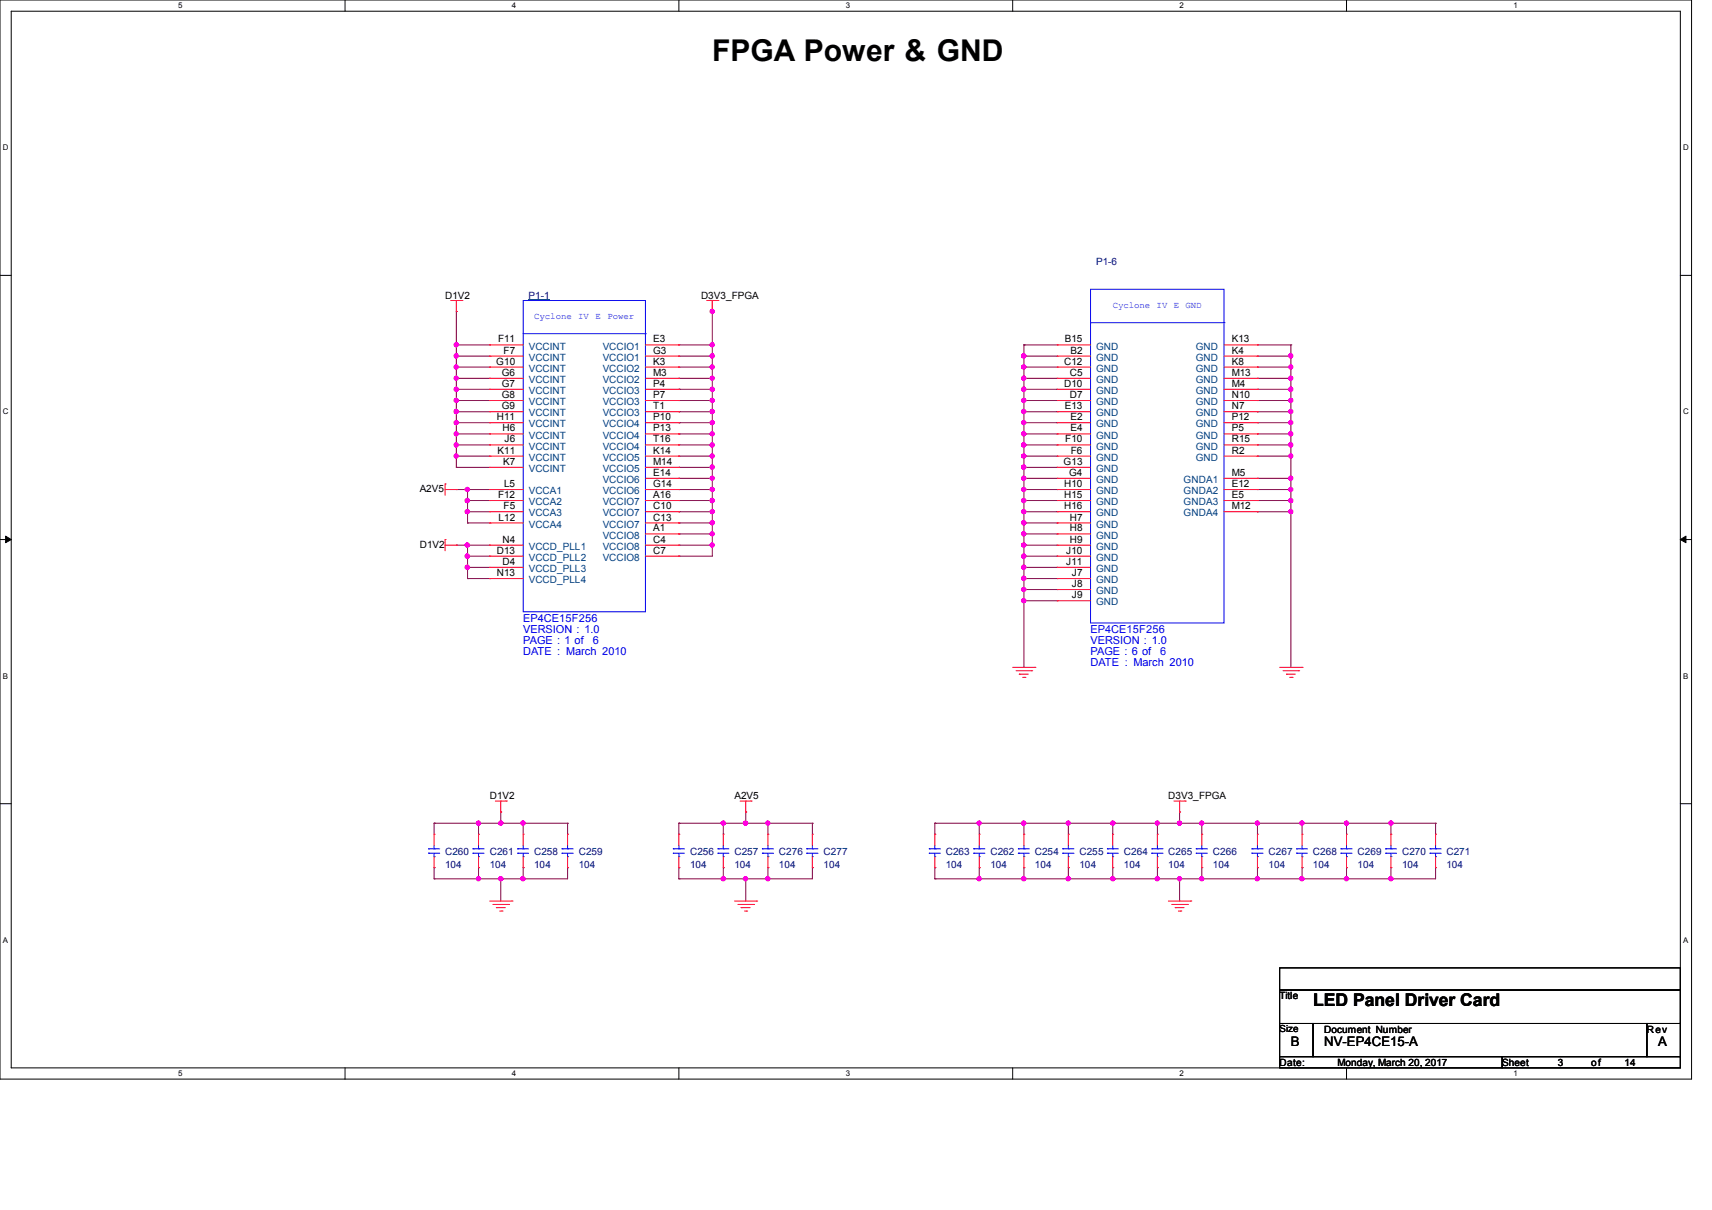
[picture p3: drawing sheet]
<svg xmlns="http://www.w3.org/2000/svg" width="297mm" height="210mm" viewBox="0 0 297 210" stroke-linecap="round" stroke-linejoin="round" font-family="sans-serif">
<path d="M0 0h293.5v187.3h-293.5zM1.9 1.9h289.6v183.4h-289.6z" fill="none" stroke="#000" stroke-width=".17"/>
<g fill="#fff">
<path d="M30.9 .2h.8v1.5h-.8z"/>
<path d="M30.9 185.5h.8v1.6h-.8z"/>
</g>
<path d="M59.9 0v1.9M59.9 185.3v2" fill="none" stroke="#000" stroke-width=".17"/>
<g fill="#fff">
<path d="M88.8 .2h.8v1.5h-.8z"/>
<path d="M88.8 185.5h.8v1.6h-.8z"/>
</g>
<path d="M117.8 0v1.9M117.8 185.3v2" fill="none" stroke="#000" stroke-width=".17"/>
<g fill="#fff">
<path d="M146.7 .2h.8v1.5h-.8z"/>
<path d="M146.7 185.5h.8v1.6h-.8z"/>
</g>
<path d="M175.7 0v1.9M175.7 185.3v2" fill="none" stroke="#000" stroke-width=".17"/>
<g fill="#fff">
<path d="M204.6 .2h.8v1.5h-.8z"/>
<path d="M204.6 185.5h.8v1.6h-.8z"/>
</g>
<path d="M233.6 0v1.9M233.6 185.3v2" fill="none" stroke="#000" stroke-width=".17"/>
<g fill="#fff">
<path d="M262.6 .2h.7v1.5h-.7z"/>
<path d="M262.6 185.5h.7v1.6h-.7z"/>
<path d="M.5 24.8h1v1.6h-1z"/>
<path d="M292 24.8h1v1.6h-1z"/>
<path d="M.5 70.7h1v1.5h-1z"/>
<path d="M292 70.7h1v1.5h-1z"/>
</g>
<path d="M0 47.8h1.9M291.5 47.8h2" fill="none" stroke="#000" stroke-width=".17"/>
<g fill="#fff">
<path d="M.5 116.5h.9v1.6h-.9z"/>
<path d="M292 116.5h.9v1.6h-.9z"/>
</g>
<path d="M0 93.6h1.9M291.5 93.6h2" fill="none" stroke="#000" stroke-width=".17"/>
<path d="M1 93l.9 .6-.9 .6zM291.5 93.6l1-.6v1.2z" fill="#000" stroke="#000" stroke-width=".17"/>
<g fill="#fff">
<path d="M.5 162.4h.9v1.5h-.9z"/>
<path d="M292 162.4h.9v1.5h-.9z"/>
</g>
<path d="M0 139.5h1.9M291.5 139.5h2M222 168h69.5v3.8h-69.5zM222 171.8h69.5v5.8h-69.5zM222 177.6h5.8v5.8h-5.8zM227.8 177.6h57.9v5.8h-57.9zM285.7 177.6h5.8v5.8h-5.8zM222 183.4h38.6v1.9h-38.6zM260.6 183.4h30.9v1.9h-30.9z" fill="none" stroke="#000" stroke-width=".17"/>
<g fill="none" stroke="#800040" stroke-width=".17">
<path d="M79.2 59.9h.1M79.2 54.1h.1M79.2 59.9h5.8M79.2 54.1v27M117.8 59.9h.1M117.8 59.9h5.8M123.6 52.2h.1M123.6 54.1h.1M123.6 59.9h.1M123.6 52.2v44.3h-5.8M177.6 59.9h.1M177.6 59.9h5.8"/>
<path d="M177.6 59.9v55.9M218.1 59.9h.1M218.1 59.9h5.8M223.9 59.9h.1M223.9 59.9v55.9M79.2 61.8h.1M79.2 63.7h.1M79.2 65.7h.1M79.2 67.6h.1M79.2 79.2h.1M79.2 77.2h.1M79.2 75.3h.1"/>
<path d="M79.2 73.4h.1M79.2 71.5h.1M79.2 69.5h.1M79.2 61.8h5.8M79.2 63.7h5.8M79.2 69.5h5.8M79.2 71.5h5.8M79.2 75.3h5.8M79.2 77.2h5.8M79.2 79.2h5.8M79.2 65.7h5.8M79.2 67.6h5.8"/>
<path d="M79.2 73.4h5.8M117.8 61.8h.1M117.8 63.7h.1M117.8 65.7h.1M117.8 67.6h.1M117.8 69.5h.1M117.8 71.5h.1M117.8 73.4h.1M117.8 75.3h.1M117.8 77.2h.1M117.8 79.2h.1M117.8 61.8h5.8"/>
<path d="M117.8 63.7h5.8M117.8 69.5h5.8M117.8 71.5h5.8M117.8 75.3h5.8M117.8 77.2h5.8M117.8 79.2h5.8M117.8 65.7h5.8M117.8 67.6h5.8M117.8 73.4h5.8M123.6 61.8h.1M123.6 63.7h.1M123.6 65.7h.1"/>
<path d="M123.6 67.6h.1M123.6 69.5h.1M123.6 71.5h.1M123.6 73.4h.1M123.6 75.3h.1M123.6 77.2h.1M123.6 79.2h.1M177.6 61.8h.1M177.6 63.7h.1M177.6 69.5h.1M177.6 71.5h.1M177.6 75.3h.1"/>
<path d="M177.6 77.2h.1M177.6 79.2h.1M177.6 73.4h.1M177.6 67.6h.1M177.6 65.7h.1M177.6 61.8h5.8M177.6 63.7h5.8M177.6 69.5h5.8M177.6 71.5h5.8M177.6 75.3h5.8M177.6 77.2h5.8M177.6 79.2h5.8"/>
<path d="M177.6 65.7h5.8M177.6 67.6h5.8M177.6 73.4h5.8M218.1 61.8h.1M218.1 63.7h.1M218.1 65.7h.1M218.1 67.6h.1M218.1 69.5h.1M218.1 71.5h.1M218.1 73.4h.1M218.1 75.3h.1M218.1 77.2h.1"/>
<path d="M218.1 79.2h.1M218.1 61.8h5.8M218.1 63.7h5.8M218.1 69.5h5.8M218.1 71.5h5.8M218.1 75.3h5.8M218.1 77.2h5.8M218.1 79.2h5.8M218.1 65.7h5.8M218.1 67.6h5.8M218.1 73.4h5.8M223.9 61.8h.1"/>
<path d="M223.9 63.7h.1M223.9 65.7h.1M223.9 67.6h.1M223.9 69.5h.1M223.9 71.5h.1M223.9 73.4h.1M223.9 75.3h.1M223.9 77.2h.1M223.9 79.2h.1M79.2 94.6h.1M79.2 85h.1M79.2 81.1h.1"/>
<path d="M79.2 81.1h5.8M79.2 85h5.8M79.2 94.6h5.8M81.1 96.5h.1M81.1 94.6h.1M81.1 98.5h.1M81.1 85h.1M81.1 86.9h.1M81.1 88.8h.1M81.1 90.8h.1M81.1 86.9h3.9M81.1 88.8h3.9"/>
<path d="M81.1 90.8h3.9M81.1 98.5h3.9M81.1 96.5h3.9M81.1 85v5.8M81.1 94.6v5.8M117.8 81.1h.1M117.8 83h.1M117.8 85h.1M117.8 86.9h.1M117.8 88.8h.1M117.8 90.8h.1M117.8 92.7h.1"/>
<path d="M117.8 94.6h.1M117.8 96.5h.1M117.8 81.1h5.8M117.8 85h5.8M117.8 86.9h5.8M117.8 88.8h5.8M117.8 90.8h5.8M117.8 94.6h5.8M117.8 83h5.8M117.8 92.7h5.8M123.6 81.1h.1M123.6 83h.1"/>
<path d="M123.6 85h.1M123.6 86.9h.1M123.6 88.8h.1M123.6 90.8h.1M123.6 92.7h.1M123.6 94.6h.1M177.6 81.1h.1M177.6 85h.1M177.6 86.9h.1M177.6 88.8h.1M177.6 90.8h.1M177.6 94.6h.1"/>
<path d="M177.6 98.5h.1M177.6 96.5h.1M177.6 92.7h.1M177.6 83h.1M177.6 81.1h5.8M177.6 85h5.8M177.6 86.9h5.8M177.6 88.8h5.8M177.6 90.8h5.8M177.6 94.6h5.8M177.6 98.5h5.8M177.6 96.5h5.8"/>
<path d="M177.6 83h5.8M177.6 92.7h5.8M218.1 83h.1M218.1 85h.1M218.1 86.9h.1M218.1 88.8h.1M218.1 85h5.8M218.1 86.9h5.8M218.1 88.8h5.8M218.1 83h5.8M223.9 83h.1M223.9 85h.1"/>
<path d="M223.9 86.9h.1M223.9 88.8h.1M81.1 100.4h.1M81.1 100.4h3.9M177.6 100.4h.1M177.6 104.3h.1M177.6 102.3h.1M177.6 100.4h5.8M177.6 104.3h5.8M177.6 102.3h5.8M75.3 142.9h.1M75.3 150.6h.1"/>
<path d="M75.3 152.5h.1M75.3 142.9v1.9M75.3 150.6v1.9M75.3 142.9h23.2M83 142.9h.1M83 150.6h.1M83 152.5h.1M83 142.9v1.9M83 150.6v1.9M86.9 140.9h.1M86.9 152.5h.1M86.9 142.9h.1"/>
<path d="M86.9 140.9v2M86.9 152.5v3.9M90.8 142.9h.1M90.8 150.6h.1M90.8 152.5h.1M90.8 142.9v1.9M90.8 150.6v1.9M98.5 142.9h.1M98.5 150.6h.1M98.5 142.9v1.9M98.5 150.6v1.9h-23.2M117.8 142.9h.1"/>
<path d="M117.8 150.6h.1M117.8 152.5h.1M117.8 142.9v1.9M117.8 150.6v1.9M117.8 142.9h23.1M125.5 142.9h.1M125.5 150.6h.1M125.5 152.5h.1M125.5 142.9v1.9M125.5 150.6v1.9M129.4 140.9h.1M129.4 142.9h.1"/>
<path d="M129.4 152.5h.1M129.4 140.9v2M129.4 152.5v3.9M133.2 142.9h.1M133.2 150.6h.1M133.2 152.5h.1M133.2 142.9v1.9M133.2 150.6v1.9M140.9 142.9h.1M140.9 150.6h.1M140.9 150.6v1.9h-23.1M140.9 142.9v1.9"/>
<path d="M162.2 142.9h.1M162.2 150.6h.1M162.2 152.5h.1M162.2 142.9h86.8M162.2 142.9v1.9M162.2 150.6v1.9M169.9 142.9h.1M169.9 150.6h.1M169.9 152.5h.1M169.9 142.9v1.9M169.9 150.6v1.9M177.6 142.9h.1"/>
<path d="M177.6 150.6h.1M177.6 152.5h.1M177.6 142.9v1.9M177.6 150.6v1.9M185.3 142.9h.1M185.3 150.6h.1M185.3 152.5h.1M185.3 142.9v1.9M185.3 150.6v1.9M193 150.6h.1M193 152.5h.1M193 142.9h.1"/>
<path d="M193 142.9v1.9M193 150.6v1.9M200.8 150.6h.1M200.8 152.5h.1M200.8 142.9h.1M200.8 142.9v1.9M200.8 150.6v1.9M204.6 140.9h.1M204.6 142.9h.1M204.6 152.5h.1M204.6 140.9v2M204.6 152.5v3.9"/>
<path d="M208.5 150.6h.1M208.5 152.5h.1M208.5 142.9h.1M208.5 142.9v1.9M208.5 150.6v1.9M218.1 150.6h.1M218.1 152.5h.1M218.1 142.9h.1M218.1 142.9v1.9M218.1 150.6v1.9M225.9 150.6h.1M225.9 152.5h.1"/>
<path d="M225.9 142.9h.1M225.9 142.9v1.9M225.9 150.6v1.9M233.6 142.9h.1M233.6 150.6h.1M233.6 152.5h.1M233.6 142.9v1.9M233.6 150.6v1.9M241.3 150.6h.1M241.3 152.5h.1M241.3 142.9h.1M241.3 142.9v1.9"/>
<path d="M241.3 150.6v1.9M249 142.9h.1M249 150.6h.1M249 150.6v1.9h-86.8M249 142.9v1.9"/>
</g>
<g fill="#f0f" stroke="#f0f" stroke-width=".17">
<circle cx="177.6" cy="63.7" r=".37"/>
<circle cx="177.6" cy="61.8" r=".38"/>
<circle cx="177.6" cy="65.6" r=".37"/>
<circle cx="177.6" cy="69.5" r=".37"/>
<circle cx="177.6" cy="73.3" r=".37"/>
<circle cx="177.6" cy="71.4" r=".38"/>
<circle cx="177.6" cy="75.3" r=".37"/>
<circle cx="177.6" cy="79.1" r=".37"/>
<circle cx="177.6" cy="77.2" r=".38"/>
<circle cx="177.6" cy="81.1" r=".38"/>
<circle cx="177.6" cy="86.9" r=".38"/>
<circle cx="177.6" cy="88.8" r=".37"/>
<circle cx="177.6" cy="92.6" r=".37"/>
<circle cx="177.6" cy="90.7" r=".38"/>
<circle cx="177.6" cy="96.5" r=".38"/>
<circle cx="177.6" cy="94.6" r=".37"/>
<circle cx="177.6" cy="98.4" r=".37"/>
<circle cx="177.6" cy="100.4" r=".38"/>
<circle cx="81.1" cy="96.5" r=".38"/>
<circle cx="81.1" cy="94.6" r=".37"/>
<circle cx="81.1" cy="98.4" r=".37"/>
<circle cx="81.1" cy="84.9" r=".37"/>
<circle cx="81.1" cy="86.9" r=".38"/>
<circle cx="81.1" cy="88.8" r=".37"/>
<circle cx="79.1" cy="63.7" r=".36"/>
<circle cx="79.1" cy="61.8" r=".37"/>
<circle cx="79.1" cy="67.6" r=".37"/>
<circle cx="79.1" cy="65.6" r=".36"/>
<circle cx="79.1" cy="79.1" r=".36"/>
<circle cx="79.1" cy="77.2" r=".37"/>
<circle cx="79.1" cy="75.3" r=".36"/>
<circle cx="79.1" cy="73.3" r=".36"/>
<circle cx="79.1" cy="71.4" r=".37"/>
<circle cx="79.1" cy="69.5" r=".36"/>
<circle cx="79.1" cy="59.8" r=".36"/>
<circle cx="123.5" cy="61.8" r=".37"/>
<circle cx="123.5" cy="63.7" r=".36"/>
<circle cx="123.5" cy="77.2" r=".37"/>
<circle cx="123.5" cy="79.1" r=".36"/>
<circle cx="123.5" cy="81.1" r=".37"/>
<circle cx="123.5" cy="83" r=".36"/>
<circle cx="123.5" cy="84.9" r=".36"/>
<circle cx="123.5" cy="86.9" r=".37"/>
<circle cx="123.5" cy="54" r=".36"/>
<circle cx="123.5" cy="65.6" r=".36"/>
<circle cx="123.5" cy="69.5" r=".36"/>
<circle cx="123.5" cy="67.6" r=".37"/>
<circle cx="123.5" cy="73.3" r=".36"/>
<circle cx="123.5" cy="71.4" r=".37"/>
<circle cx="123.5" cy="75.3" r=".36"/>
<circle cx="123.5" cy="90.7" r=".37"/>
<circle cx="123.5" cy="88.8" r=".36"/>
<circle cx="123.5" cy="92.6" r=".36"/>
<circle cx="123.5" cy="94.6" r=".36"/>
<circle cx="123.5" cy="59.8" r=".36"/>
<circle cx="223.9" cy="83" r=".36"/>
<circle cx="223.9" cy="84.9" r=".36"/>
<circle cx="223.9" cy="86.9" r=".37"/>
<circle cx="223.9" cy="88.8" r=".36"/>
<circle cx="177.6" cy="102.3" r=".37"/>
<circle cx="177.6" cy="104.2" r=".37"/>
<circle cx="177.6" cy="84.9" r=".37"/>
<circle cx="177.6" cy="83" r=".37"/>
<circle cx="177.6" cy="67.6" r=".38"/>
<circle cx="223.9" cy="61.8" r=".37"/>
<circle cx="223.9" cy="63.7" r=".36"/>
<circle cx="223.9" cy="65.6" r=".36"/>
<circle cx="223.9" cy="67.6" r=".37"/>
<circle cx="223.9" cy="69.5" r=".36"/>
<circle cx="223.9" cy="71.4" r=".37"/>
<circle cx="223.9" cy="73.3" r=".36"/>
<circle cx="223.9" cy="75.3" r=".36"/>
<circle cx="223.9" cy="77.2" r=".37"/>
<circle cx="223.9" cy="79.1" r=".36"/>
<circle cx="125.5" cy="152.5" r=".37"/>
<circle cx="90.7" cy="142.9" r=".37"/>
<circle cx="90.7" cy="152.5" r=".37"/>
<circle cx="86.9" cy="142.9" r=".37"/>
<circle cx="83" cy="142.9" r=".36"/>
<circle cx="83" cy="152.5" r=".36"/>
<circle cx="86.9" cy="152.5" r=".37"/>
<circle cx="125.5" cy="142.9" r=".37"/>
<circle cx="185.3" cy="142.9" r=".36"/>
<circle cx="177.6" cy="142.9" r=".37"/>
<circle cx="185.3" cy="152.5" r=".36"/>
<circle cx="177.6" cy="152.5" r=".37"/>
<circle cx="169.9" cy="142.9" r=".36"/>
<circle cx="169.9" cy="152.5" r=".36"/>
<circle cx="193" cy="142.9" r=".37"/>
<circle cx="241.3" cy="152.5" r=".37"/>
<circle cx="241.3" cy="142.9" r=".37"/>
<circle cx="233.6" cy="152.5" r=".36"/>
<circle cx="225.9" cy="152.5" r=".37"/>
<circle cx="218.1" cy="152.5" r=".36"/>
<circle cx="208.5" cy="152.5" r=".36"/>
<circle cx="200.8" cy="152.5" r=".36"/>
<circle cx="193" cy="152.5" r=".37"/>
<circle cx="200.8" cy="142.9" r=".36"/>
<circle cx="225.9" cy="142.9" r=".37"/>
<circle cx="218.1" cy="142.9" r=".36"/>
<circle cx="233.6" cy="142.9" r=".36"/>
<circle cx="204.6" cy="142.9" r=".36"/>
<circle cx="208.5" cy="142.9" r=".36"/>
<circle cx="204.6" cy="152.5" r=".36"/>
<circle cx="133.2" cy="152.5" r=".36"/>
<circle cx="129.3" cy="142.9" r=".37"/>
<circle cx="133.2" cy="142.9" r=".36"/>
<circle cx="129.3" cy="152.5" r=".37"/>
</g>
<g fill="none" stroke="#f00" stroke-width=".17">
<path d="M78.2 52.2h1.9M79.2 54.1h.1M79.2 52.2v1.9M80.1 52.2h.1M85 59.9h.1M85 59.9h5.8M112 59.9h5.8M117.8 59.9h.1M122.6 52.2h1.9M123.6 54.1h.1M123.6 52.2v1.9M124.5 52.2h.1"/>
<path d="M183.4 59.9h.1M183.4 59.9h5.8M212.3 59.9h5.8M218.1 59.9h.1M85 61.8h.1M85 63.7h.1M85 65.7h.1M85 67.6h.1M85 69.5h.1M85 71.5h.1M85 73.4h.1M85 75.3h.1"/>
<path d="M85 77.2h.1M85 79.2h.1M85 61.8h5.8M85 63.7h5.8M85 65.7h5.8M85 67.6h5.8M85 69.5h5.8M85 71.5h5.8M85 73.4h5.8M85 75.3h5.8M85 77.2h5.8M85 79.2h5.8"/>
<path d="M112 61.8h5.8M112 63.7h5.8M112 65.7h5.8M112 67.6h5.8M112 69.5h5.8M112 71.5h5.8M112 73.4h5.8M112 75.3h5.8M112 77.2h5.8M112 79.2h5.8M117.8 61.8h.1M117.8 63.7h.1"/>
<path d="M117.8 65.7h.1M117.8 67.6h.1M117.8 69.5h.1M117.8 71.5h.1M117.8 73.4h.1M117.8 75.3h.1M117.8 77.2h.1M117.8 79.2h.1M183.4 61.8h.1M183.4 63.7h.1M183.4 65.7h.1M183.4 67.6h.1"/>
<path d="M183.4 69.5h.1M183.4 71.5h.1M183.4 73.4h.1M183.4 75.3h.1M183.4 77.2h.1M183.4 79.2h.1M183.4 61.8h5.8M183.4 63.7h5.8M183.4 65.7h5.8M183.4 67.6h5.8M183.4 69.5h5.8M183.4 71.5h5.8"/>
<path d="M183.4 73.4h5.8M183.4 75.3h5.8M183.4 77.2h5.8M183.4 79.2h5.8M212.3 61.8h5.8M212.3 63.7h5.8M212.3 65.7h5.8M212.3 67.6h5.8M212.3 69.5h5.8M212.3 71.5h5.8M212.3 73.4h5.8M212.3 75.3h5.8"/>
<path d="M212.3 77.2h5.8M212.3 79.2h5.8M218.1 61.8h.1M218.1 63.7h.1M218.1 65.7h.1M218.1 67.6h.1M218.1 69.5h.1M218.1 71.5h.1M218.1 73.4h.1M218.1 75.3h.1M218.1 77.2h.1M218.1 79.2h.1"/>
<path d="M77.2 93.6h.1M77.2 84h.1M77.2 94.6h2M77.2 84v1.9M77.2 93.6v2M77.2 85h2M79.2 94.6h.1M79.2 85h.1M85 81.1h.1M85 85h.1M85 86.9h.1M85 88.8h.1"/>
<path d="M85 90.8h.1M85 94.6h.1M85 96.5h.1M85 98.5h.1M85 94.6h5.8M85 85h5.8M85 81.1h5.8M85 86.9h5.8M85 88.8h5.8M85 90.8h5.8M85 96.5h5.8M85 98.5h5.8"/>
<path d="M112 94.6h5.8M112 85h5.8M112 81.1h5.8M112 83h5.8M112 86.9h5.8M112 88.8h5.8M112 90.8h5.8M112 92.7h5.8M112 96.5h5.8M117.8 81.1h.1M117.8 83h.1M117.8 85h.1"/>
<path d="M117.8 86.9h.1M117.8 88.8h.1M117.8 90.8h.1M117.8 92.7h.1M117.8 94.6h.1M117.8 96.5h.1M183.4 81.1h.1M183.4 83h.1M183.4 85h.1M183.4 86.9h.1M183.4 88.8h.1M183.4 90.8h.1"/>
<path d="M183.4 92.7h.1M183.4 94.6h.1M183.4 96.5h.1M183.4 98.5h.1M183.4 94.6h5.8M183.4 85h5.8M183.4 81.1h5.8M183.4 83h5.8M183.4 86.9h5.8M183.4 88.8h5.8M183.4 90.8h5.8M183.4 92.7h5.8"/>
<path d="M183.4 96.5h5.8M183.4 98.5h5.8M212.3 85h5.8M212.3 83h5.8M212.3 86.9h5.8M212.3 88.8h5.8M218.1 83h.1M218.1 85h.1M218.1 86.9h.1M218.1 88.8h.1M85 100.4h.1M85 100.4h5.8"/>
<path d="M175.7 115.8h3.8M176.3 116.4h2.7M176.8 117h.1M176.8 117h1.6M177.4 117.6h.4M177.8 117.6h.1M179 116.4h.1M179.5 115.8h.1M183.4 100.4h.1M183.4 102.3h.1M183.4 104.3h.1M183.4 100.4h5.8"/>
<path d="M183.4 102.3h5.8M183.4 104.3h5.8M222 115.8h3.9M222.6 116.4h2.7M223.2 117h.1M223.2 117h1.5M223.7 117.6h.5M224.2 117.6h.1M225.3 116.4h.1M225.9 115.8h.1M85.9 139h1.9M86.9 139v1.9"/>
<path d="M87.8 139h.1M128.4 139h1.9M129.4 139v1.9M130.3 139h.1M203.7 139h1.9M204.6 139v1.9M205.6 139h.1M75.3 144.8h.1M75.3 150.6h.1M75.3 144.8v1.9M75.3 148.7v1.9M83 144.8h.1"/>
<path d="M83 150.6h.1M83 144.8v1.9M83 148.7v1.9M85 156.4h3.8M85.5 157h2.7M86.1 157.5h.1M86.1 157.5h1.6M86.7 158.1h.4M86.9 140.9h.1M87.1 158.1h.1M88.2 157h.1M88.8 156.4h.1"/>
<path d="M90.8 144.8h.1M90.8 150.6h.1M90.8 144.8v1.9M90.8 148.7v1.9M98.5 144.8h.1M98.5 150.6h.1M98.5 144.8v1.9M98.5 148.7v1.9M117.8 144.8h.1M117.8 150.6h.1M117.8 144.8v1.9M117.8 148.7v1.9"/>
<path d="M125.5 144.8h.1M125.5 150.6h.1M125.5 144.8v1.9M125.5 148.7v1.9M127.4 156.4h3.9M128 157h2.7M128.6 157.5h.1M128.6 157.5h1.5M129.2 158.1h.3M129.4 140.9h.1M129.5 158.1h.1M130.7 157h.1"/>
<path d="M131.3 156.4h.1M133.2 144.8h.1M133.2 150.6h.1M133.2 144.8v1.9M133.2 148.7v1.9M140.9 144.8h.1M140.9 150.6h.1M140.9 144.8v1.9M140.9 148.7v1.9M162.2 144.8h.1M162.2 150.6h.1M162.2 144.8v1.9"/>
<path d="M162.2 148.7v1.9M169.9 144.8h.1M169.9 150.6h.1M169.9 144.8v1.9M169.9 148.7v1.9M177.6 144.8h.1M177.6 150.6h.1M177.6 144.8v1.9M177.6 148.7v1.9M185.3 144.8h.1M185.3 150.6h.1M185.3 144.8v1.9"/>
<path d="M185.3 148.7v1.9M193 144.8h.1M193 150.6h.1M193 144.8v1.9M193 148.7v1.9M200.8 144.8h.1M200.8 150.6h.1M200.8 144.8v1.9M200.8 148.7v1.9M202.7 156.4h3.9M203.3 157h2.7M203.9 157.5h.1"/>
<path d="M203.9 157.5h1.5M204.4 158.1h.5M204.6 140.9h.1M204.9 158.1h.1M206 157h.1M206.6 156.4h.1M208.5 144.8h.1M208.5 150.6h.1M208.5 144.8v1.9M208.5 148.7v1.9M218.1 144.8h.1M218.1 150.6h.1"/>
<path d="M218.1 144.8v1.9M218.1 148.7v1.9M225.9 144.8h.1M225.9 150.6h.1M225.9 144.8v1.9M225.9 148.7v1.9M233.6 144.8h.1M233.6 150.6h.1M233.6 144.8v1.9M233.6 148.7v1.9M241.3 144.8h.1M241.3 150.6h.1"/>
<path d="M241.3 144.8v1.9M241.3 148.7v1.9M249 144.8h.1M249 150.6h.1M249 144.8v1.9M249 148.7v1.9"/>
</g>
<g fill="none" stroke="#00f" stroke-width=".17">
<path d="M90.8 52.2h21.2v54h-21.2zM90.8 57.9h21.2M112 57.9h.1M189.2 50.2h23.1v57.9h-23.1zM189.2 56h23.1M212.3 56h.1M74.3 147.3h.1M74.3 148.1h.1M74.3 147.3h2M74.3 148.1h2M75.3 148.7h.1M75.3 147.3h.1"/>
<path d="M75.3 146.7v.6M75.3 148.1v.6M82 147.3h.1M82 148.1h.1M82 147.3h2M82 148.1h2M83 148.7h.1M83 147.3h.1M83 146.7v.6M83 148.1v.6M89.8 147.3h.1M89.8 148.1h.1"/>
<path d="M89.8 147.3h1.9M89.8 148.1h1.9M90.8 148.7h.1M90.8 147.3h.1M90.8 146.7v.6M90.8 148.1v.6M97.5 147.3h.1M97.5 148.1h.1M97.5 147.3h1.9M97.5 148.1h1.9M98.5 148.7h.1M98.5 147.3h.1"/>
<path d="M98.5 146.7v.6M98.5 148.1v.6M116.8 147.3h.1M116.8 148.1h.1M116.8 147.3h1.9M116.8 148.1h1.9M117.8 148.7h.1M117.8 147.3h.1M117.8 146.7v.6M117.8 148.1v.6M124.5 147.3h.1M124.5 148.1h.1"/>
<path d="M124.5 147.3h1.9M124.5 148.1h1.9M125.5 148.7h.1M125.5 147.3h.1M125.5 146.7v.6M125.5 148.1v.6M132.2 147.3h.1M132.2 148.1h.1M132.2 147.3h2M132.2 148.1h2M133.2 148.7h.1M133.2 147.3h.1"/>
<path d="M133.2 146.7v.6M133.2 148.1v.6M140 147.3h.1M140 148.1h.1M140 147.3h1.9M140 148.1h1.9M140.9 148.7h.1M140.9 147.3h.1M140.9 146.7v.6M140.9 148.1v.6M161.2 147.3h.1M161.2 148.1h.1"/>
<path d="M161.2 147.3h2M161.2 148.1h2M162.2 148.7h.1M162.2 147.3h.1M162.2 146.7v.6M162.2 148.1v.6M168.9 147.3h.1M168.9 148.1h.1M168.9 147.3h2M168.9 148.1h2M169.9 148.7h.1M169.9 147.3h.1"/>
<path d="M169.9 146.7v.6M169.9 148.1v.6M176.7 147.3h.1M176.7 148.1h.1M176.7 147.3h1.9M176.7 148.1h1.9M177.6 148.7h.1M177.6 147.3h.1M177.6 146.7v.6M177.6 148.1v.6M184.4 147.3h.1M184.4 148.1h.1"/>
<path d="M184.4 147.3h1.9M184.4 148.1h1.9M185.3 148.7h.1M185.3 147.3h.1M185.3 146.7v.6M185.3 148.1v.6M192.1 147.3h.1M192.1 148.1h.1M192.1 147.3h1.9M192.1 148.1h1.9M193 148.7h.1M193 147.3h.1"/>
<path d="M193 146.7v.6M193 148.1v.6M199.8 147.3h.1M199.8 148.1h.1M199.8 147.3h2M199.8 148.1h2M200.8 148.7h.1M200.8 147.3h.1M200.8 146.7v.6M200.8 148.1v.6M207.5 147.3h.1M207.5 148.1h.1"/>
<path d="M207.5 147.3h2M207.5 148.1h2M208.5 148.7h.1M208.5 147.3h.1M208.5 146.7v.6M208.5 148.1v.6M217.2 147.3h.1M217.2 148.1h.1M217.2 147.3h1.9M217.2 148.1h1.9M218.1 148.7h.1M218.1 147.3h.1"/>
<path d="M218.1 146.7v.6M218.1 148.1v.6M224.9 147.3h.1M224.9 148.1h.1M224.9 147.3h1.9M224.9 148.1h1.9M225.9 148.7h.1M225.9 147.3h.1M225.9 146.7v.6M225.9 148.1v.6M232.6 147.3h.1M232.6 148.1h.1"/>
<path d="M232.6 147.3h2M232.6 148.1h2M233.6 148.7h.1M233.6 147.3h.1M233.6 146.7v.6M233.6 148.1v.6M240.4 147.3h.1M240.4 148.1h.1M240.4 147.3h1.9M240.4 148.1h1.9M241.3 148.7h.1M241.3 147.3h.1"/>
<path d="M241.3 146.7v.6M241.3 148.1v.6M248.1 147.3h.1M248.1 148.1h.1M248.1 147.3h1.9M248.1 148.1h1.9M249 148.7h.1M249 147.3h.1M249 146.7v.6M249 148.1v.6"/>
</g>
<path d="M91.7 52h3.7" fill="none" stroke="#000080" stroke-width=".17"/>
<text font-size="5.2" x="123.6" y="10.6">FPGA Power &amp; GND</text>
<text font-size="3" x="227.8" y="174.7">LED Panel Driver Card</text>
<g font-size="2.3">
<text x="223.9" y="181.6">B</text>
<text x="229.7" y="181.6">NV-EP4CE15-A</text>
<text x="287.6" y="181.6">A</text>
</g>
<g font-size="1.9" fill="#00f">
<text x="90.8" y="107.9">EP4CE15F256</text>
<text x="90.8" y="109.8">VERSION : 1.0</text>
<text x="90.8" y="111.8">PAGE : 1 of</text>
<text x="90.8" y="113.7">DATE : March 2010</text>
<text x="102.8" y="111.8">6</text>
<text x="189.2" y="109.8">EP4CE15F256</text>
<text x="189.2" y="111.8">VERSION : 1.0</text>
<text x="189.2" y="113.7">PAGE : 6 of</text>
<text x="201.2" y="113.7">6</text>
<text x="189.2" y="115.7">DATE : March 2010</text>
</g>
<g font-size="1.7" fill="#000080">
<text x="190.1" y="46">P1-6</text>
<text x="91.7" y="51.8">P1-1</text>
<text x="77.2" y="148.3">C260</text>
<text x="85" y="148.3">C261</text>
<text x="92.7" y="148.3">C258</text>
<text x="100.4" y="148.3">C259</text>
<text x="119.7" y="148.3">C256</text>
<text x="127.4" y="148.3">C257</text>
<text x="135.1" y="148.3">C276</text>
<text x="142.9" y="148.3">C277</text>
<text x="164.1" y="148.3">C263</text>
<text x="171.8" y="148.3">C262</text>
<text x="179.5" y="148.3">C254</text>
<text x="187.3" y="148.3">C255</text>
<text x="195" y="148.3">C264</text>
<text x="202.7" y="148.3">C265</text>
<text x="210.4" y="148.3">C266</text>
<text x="220.1" y="148.3">C267</text>
<text x="227.8" y="148.3">C268</text>
<text x="235.5" y="148.3">C269</text>
<text x="243.2" y="148.3">C270</text>
<text x="250.9" y="148.3">C271</text>
<text x="77.2" y="150.7">104</text>
<text x="85" y="150.7">104</text>
<text x="92.7" y="150.7">104</text>
<text x="100.4" y="150.7">104</text>
<text x="119.7" y="150.7">104</text>
<text x="127.4" y="150.7">104</text>
<text x="135.1" y="150.7">104</text>
<text x="142.9" y="150.7">104</text>
<text x="164.1" y="150.7">104</text>
<text x="171.8" y="150.7">104</text>
<text x="179.5" y="150.7">104</text>
<text x="187.3" y="150.7">104</text>
<text x="195" y="150.7">104</text>
<text x="202.7" y="150.7">104</text>
<text x="210.4" y="150.7">104</text>
<text x="220.1" y="150.7">104</text>
<text x="227.8" y="150.7">104</text>
<text x="235.5" y="150.7">104</text>
<text x="243.2" y="150.7">104</text>
<text x="250.9" y="150.7">104</text>
</g>
<g font-size="1.7">
<text x="77.2" y="51.8">D1V2</text>
<text x="121.6" y="51.8">D3V3_FPGA</text>
<text x="86.4" y="59.4">F11</text>
<text x="113.3" y="59.4">E3</text>
<text x="184.7" y="59.4">B15</text>
<text x="213.7" y="59.4">K13</text>
<text x="86.1" y="63.3">G10</text>
<text x="87.1" y="65.2">G6</text>
<text x="87.4" y="61.4">F7</text>
<text x="113.3" y="61.4">G3</text>
<text x="113.3" y="63.3">K3</text>
<text x="113.3" y="65.2">M3</text>
<text x="184.6" y="63.3">C12</text>
<text x="185.6" y="65.2">C5</text>
<text x="185.7" y="61.4">B2</text>
<text x="213.7" y="61.4">K4</text>
<text x="213.7" y="63.3">K8</text>
<text x="213.7" y="65.2">M13</text>
<text x="87.1" y="67.1">G7</text>
<text x="87.1" y="69.1">G8</text>
<text x="87.1" y="71">G9</text>
<text x="113.3" y="67.1">P4</text>
<text x="113.3" y="69.1">P7</text>
<text x="113.3" y="71">T1</text>
<text x="184.6" y="67.1">D10</text>
<text x="184.7" y="71">E13</text>
<text x="185.6" y="69.1">D7</text>
<text x="213.7" y="67.1">M4</text>
<text x="213.7" y="69.1">N10</text>
<text x="213.7" y="71">N7</text>
<text x="86.2" y="72.9">H11</text>
<text x="87.2" y="74.9">H6</text>
<text x="87.5" y="76.8">J6</text>
<text x="113.3" y="72.9">P10</text>
<text x="113.3" y="74.9">P13</text>
<text x="113.3" y="76.8">T16</text>
<text x="184.8" y="76.8">F10</text>
<text x="185.7" y="72.9">E2</text>
<text x="185.7" y="74.9">E4</text>
<text x="213.7" y="72.9">P12</text>
<text x="213.7" y="74.9">P5</text>
<text x="213.7" y="76.8">R15</text>
<text x="86.3" y="78.7">K11</text>
<text x="87.3" y="80.7">K7</text>
<text x="113.3" y="78.7">K14</text>
<text x="113.3" y="80.7">M14</text>
<text x="113.3" y="82.6">E14</text>
<text x="184.5" y="80.7">G13</text>
<text x="185.5" y="82.6">G4</text>
<text x="185.8" y="78.7">F6</text>
<text x="213.7" y="78.7">R2</text>
<text x="213.7" y="82.6">M5</text>
<text x="72.8" y="85.4">A2V5</text>
<text x="86.4" y="86.4">F12</text>
<text x="87.4" y="88.4">F5</text>
<text x="87.5" y="84.5">L5</text>
<text x="113.3" y="84.5">G14</text>
<text x="113.3" y="86.4">A16</text>
<text x="113.3" y="88.4">C10</text>
<text x="184.6" y="84.5">H10</text>
<text x="184.6" y="86.4">H15</text>
<text x="184.6" y="88.4">H16</text>
<text x="213.7" y="84.5">E12</text>
<text x="213.7" y="86.4">E5</text>
<text x="213.7" y="88.4">M12</text>
<text x="72.8" y="95">D1V2</text>
<text x="86.5" y="90.3">L12</text>
<text x="87.2" y="94.2">N4</text>
<text x="113.3" y="90.3">C13</text>
<text x="113.3" y="92.2">A1</text>
<text x="113.3" y="94.2">C4</text>
<text x="185.6" y="90.3">H7</text>
<text x="185.6" y="92.2">H8</text>
<text x="185.6" y="94.2">H9</text>
<text x="86.2" y="96.1">D13</text>
<text x="86.2" y="100">N13</text>
<text x="87.2" y="98">D4</text>
<text x="113.3" y="96.1">C7</text>
<text x="185" y="96.1">J10</text>
<text x="185" y="98">J11</text>
<text x="186" y="100">J7</text>
<text x="186" y="101.9">J8</text>
<text x="186" y="103.8">J9</text>
<text x="85" y="138.7">D1V2</text>
<text x="127.4" y="138.7">A2V5</text>
<text x="202.7" y="138.7">D3V3_FPGA</text>
<text x="222" y="173.4">Title</text>
<text x="222" y="179.2">Size</text>
<text x="229.7" y="179.2">Document Number</text>
<text x="285.7" y="179.2">Rev</text>
<text x="222" y="185">Date:</text>
<text x="232.1" y="185">Monday, March 20, 2017</text>
<text x="260.6" y="185">Sheet</text>
<text x="270.2" y="185">3</text>
<text x="276.1" y="185">of</text>
<text x="281.8" y="185">14</text>
</g>
<g font-size="1.7" fill="#004080">
<text x="91.7" y="60.7">VCCINT</text>
<text x="91.7" y="62.6">VCCINT</text>
<text x="91.7" y="64.5">VCCINT</text>
<text x="104.6" y="60.7">VCCIO1</text>
<text x="104.6" y="62.6">VCCIO1</text>
<text x="104.6" y="64.5">VCCIO2</text>
<text x="190.1" y="60.7">GND</text>
<text x="190.1" y="62.6">GND</text>
<text x="190.1" y="64.5">GND</text>
<text x="207.5" y="60.7">GND</text>
<text x="207.5" y="62.6">GND</text>
<text x="207.5" y="64.5">GND</text>
<text x="91.7" y="66.5">VCCINT</text>
<text x="91.7" y="68.4">VCCINT</text>
<text x="91.7" y="70.3">VCCINT</text>
<text x="104.6" y="66.5">VCCIO2</text>
<text x="104.6" y="68.4">VCCIO3</text>
<text x="104.6" y="70.3">VCCIO3</text>
<text x="190.1" y="66.5">GND</text>
<text x="190.1" y="68.4">GND</text>
<text x="190.1" y="70.3">GND</text>
<text x="207.5" y="66.5">GND</text>
<text x="207.5" y="68.4">GND</text>
<text x="207.5" y="70.3">GND</text>
<text x="91.7" y="72.3">VCCINT</text>
<text x="91.7" y="74.2">VCCINT</text>
<text x="91.7" y="76.1">VCCINT</text>
<text x="104.6" y="72.3">VCCIO3</text>
<text x="104.6" y="74.2">VCCIO4</text>
<text x="104.6" y="76.1">VCCIO4</text>
<text x="190.1" y="72.3">GND</text>
<text x="190.1" y="74.2">GND</text>
<text x="190.1" y="76.1">GND</text>
<text x="207.5" y="72.3">GND</text>
<text x="207.5" y="74.2">GND</text>
<text x="207.5" y="76.1">GND</text>
<text x="91.7" y="78">VCCINT</text>
<text x="91.7" y="80">VCCINT</text>
<text x="91.7" y="81.9">VCCINT</text>
<text x="104.6" y="78">VCCIO4</text>
<text x="104.6" y="80">VCCIO5</text>
<text x="104.6" y="81.9">VCCIO5</text>
<text x="104.6" y="83.8">VCCIO6</text>
<text x="190.1" y="78">GND</text>
<text x="190.1" y="80">GND</text>
<text x="190.1" y="81.9">GND</text>
<text x="190.1" y="83.8">GND</text>
<text x="205.3" y="83.8">GNDA1</text>
<text x="207.5" y="78">GND</text>
<text x="207.5" y="80">GND</text>
<text x="91.7" y="85.8">VCCA1</text>
<text x="91.7" y="87.7">VCCA2</text>
<text x="91.7" y="89.6">VCCA3</text>
<text x="104.6" y="85.8">VCCIO6</text>
<text x="104.6" y="87.7">VCCIO7</text>
<text x="104.6" y="89.6">VCCIO7</text>
<text x="190.1" y="85.8">GND</text>
<text x="190.1" y="87.7">GND</text>
<text x="190.1" y="89.6">GND</text>
<text x="205.3" y="85.8">GNDA2</text>
<text x="205.3" y="87.7">GNDA3</text>
<text x="205.3" y="89.6">GNDA4</text>
<text x="91.7" y="91.6">VCCA4</text>
<text x="91.7" y="95.4">VCCD_PLL1</text>
<text x="104.6" y="91.6">VCCIO7</text>
<text x="104.6" y="93.5">VCCIO8</text>
<text x="104.6" y="95.4">VCCIO8</text>
<text x="190.1" y="91.6">GND</text>
<text x="190.1" y="93.5">GND</text>
<text x="190.1" y="95.4">GND</text>
<text x="91.7" y="97.3">VCCD_PLL2</text>
<text x="91.7" y="99.3">VCCD_PLL3</text>
<text x="91.7" y="101.2">VCCD_PLL4</text>
<text x="104.6" y="97.3">VCCIO8</text>
<text x="190.1" y="97.3">GND</text>
<text x="190.1" y="99.3">GND</text>
<text x="190.1" y="101.2">GND</text>
<text x="190.1" y="103.1">GND</text>
<text x="190.1" y="105.1">GND</text>
</g>
<g font-size="1.6" fill="#00f">
<text x="193" y="53.4">Cyclone IV E GND</text>
<text x="92.7" y="55.3">Cyclone IV</text>
<text x="103.3" y="55.3">E</text>
<text x="105.4" y="55.3">Power</text>
</g>
<g font-size="1.4">
<text x="30.9" y="1.4">5</text>
<text x="88.8" y="1.4">4</text>
<text x="146.7" y="1.4">3</text>
<text x="204.6" y="1.4">2</text>
<text x="262.6" y="1.4">1</text>
<text x=".5" y="26.1">D</text>
<text x="292" y="26.1">D</text>
<text x=".5" y="71.9">C</text>
<text x="292" y="71.9">C</text>
<text x=".5" y="117.8">B</text>
<text x="292" y="117.8">B</text>
<text x=".5" y="163.6">A</text>
<text x="292" y="163.6">A</text>
<text x="30.9" y="186.8">5</text>
<text x="88.8" y="186.8">4</text>
<text x="146.7" y="186.8">3</text>
<text x="204.6" y="186.8">2</text>
<text x="262.6" y="186.8">1</text>
</g>
</svg>
